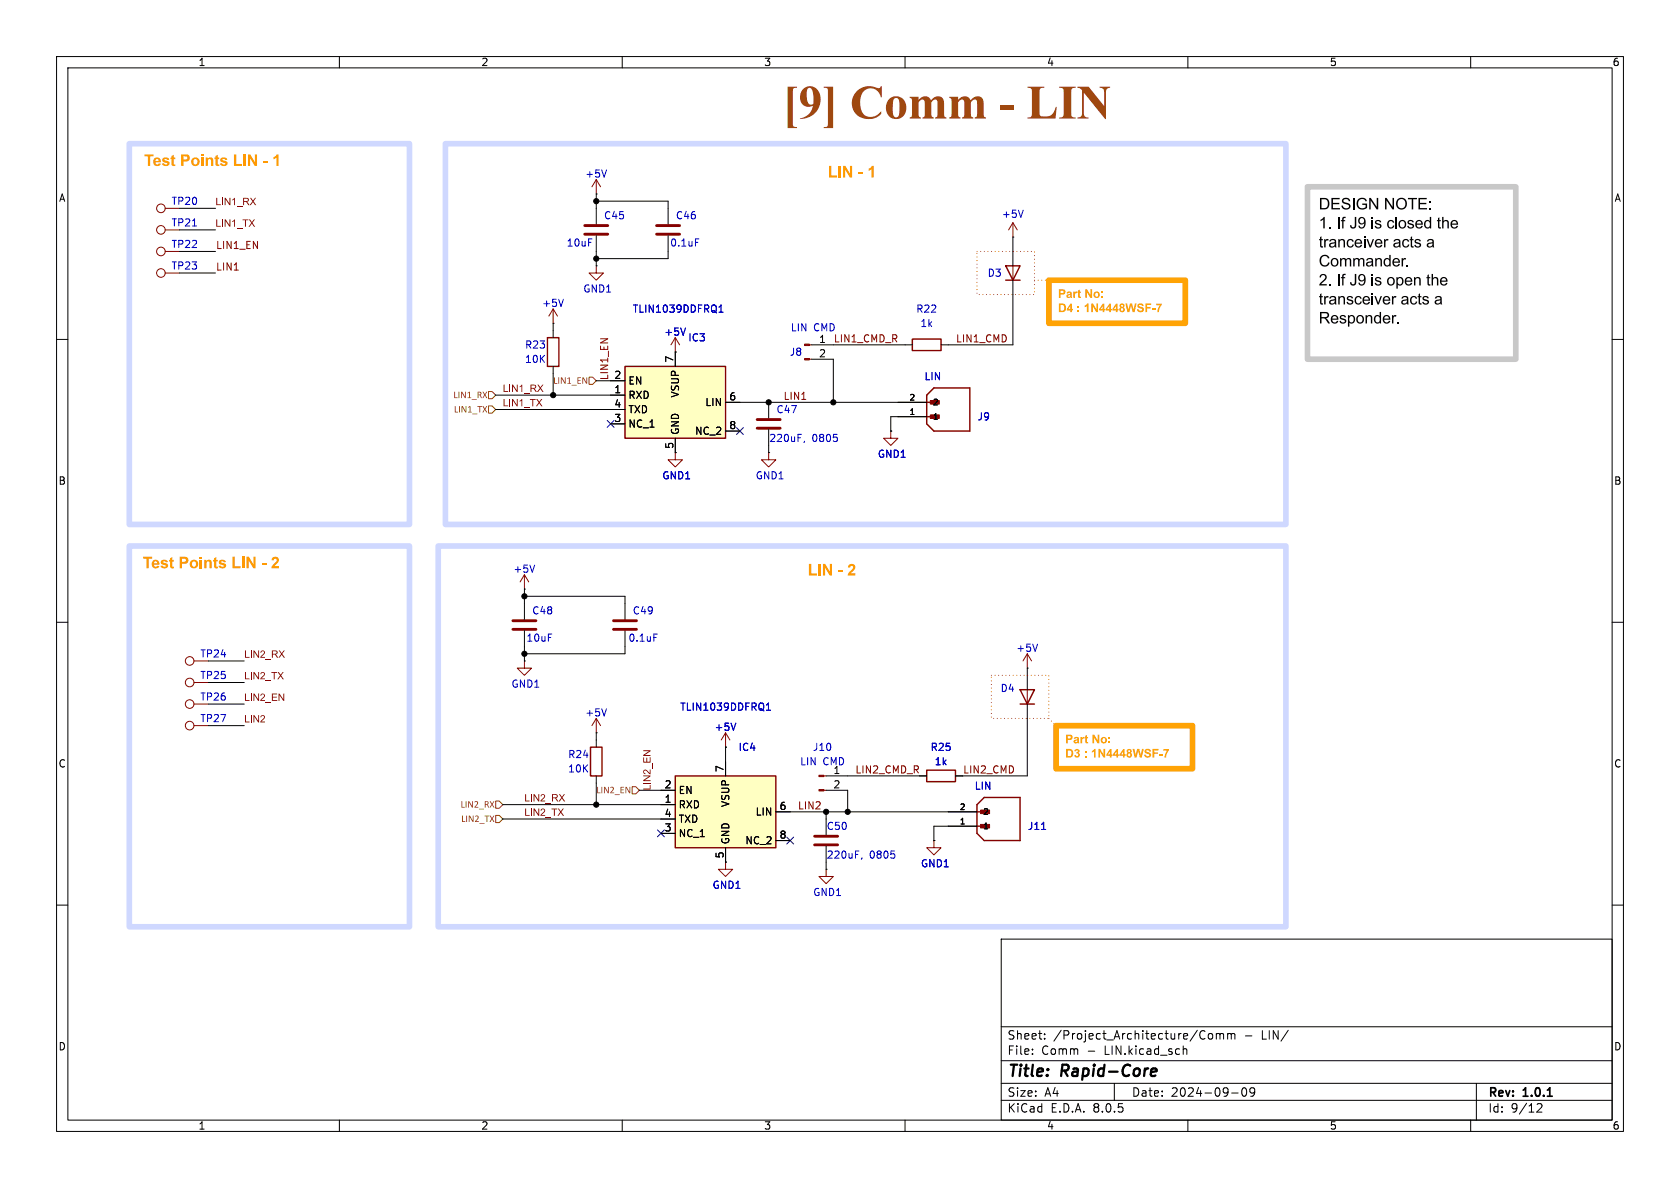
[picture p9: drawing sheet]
<svg xmlns="http://www.w3.org/2000/svg" width="297mm" height="210mm" viewBox="0 0 297 210" stroke-linecap="round" stroke-linejoin="round" font-family="sans-serif">
<g fill="none" stroke="#000" stroke-width=".18">
<path d="M10 10h277v190h-277zM12 12h273v186h-273zM60 10v2M110 10v2M160 10v2M210 10v2M260 10v2M105.4 34.3h.1M105.4 36.8v2.8M10 60h2M97.8 57.2h.1M97.8 58.4v1.3"/>
<path d="M105.4 47h.1M105.4 41.7v2.8M179.1 41.9h.1M179.1 44.5v2.5M179.1 49.5v2.6M285 60h2M97.8 64.8v1.2M143.5 61h3.8M143.5 63.5h3.8M157.5 76.2h.1M10 110h2M92.7 116.8h.1"/>
<path d="M92.7 104.1h.1M92.7 106.7v2.8M92.7 111.5v2.8M110.5 106.7v2.8M110.5 111.5v2.8M285 110h2M105.4 129.5h.1M105.4 130.8v1.3M105.4 137.2v1.2M162.6 137.2h1.2M168.9 137.2h1.3M10 160h2"/>
<path d="M285 160h2M177 166h108v32h-108zM60 198v2M110 198v2M160 198v2M177 194.5h108M177 191.5h108M177 187.5h108M177 181.5h108M182.5 186.3v.1M182.5 185.5v.1M184.7 183.6v.1"/>
<path d="M184.7 182.8v.1M197 191.5v3M209.2 184.9v1.5M209.2 185.5l.2-.1 .3 .1 .1 .9M210 198v2M212.7 182.2l.3 .1M213 183.6l-.3 .1M213.7 182.8l.2-.1 .4 .1 .1 .6-.2 .2-.3 .1-.2-.1zM215 182.8l.5-.1 .2 .2M215 182.7v1M215.7 182.9l.2-.2 .3 .1 .1 .9M215.7 182.9v.8"/>
<path d="M217 182.8l.5-.1 .2 .2M217 182.7v1M217.7 182.9l.2-.2 .3 .1 .1 .9M217.7 182.9v.8M217.7 193.2h1.2M219.7 192.4l.2-.1a.81 .81 0 0 1 .6 .6 .81 .81 0 0 1-.3 .8l-.2 .1a.81 .81 0 0 1-.3-1.4zM221.8 192.9l-.3 .3h-.3l-.2-.3 .1-.5 .4-.1 .2 .1a.99 .99 0 0 1-.3 1.4h-.3M260 198v2M261 191.5v6.5M271.7 195.2l.6-.1 .2 .1 .1 .3-.9 1.1h.9"/>
</g>
<path d="M273.6 193.8h.8" fill="none" stroke="#000" stroke-width=".3"/>
<path d="M203.6 189l.6-.1 .2 .1 .1 .4-1 .1M204.3 190.1l-.6 .1" fill="none" stroke="#000" stroke-width=".4"/>
<g fill="none" stroke="#840000" stroke-width=".18">
<path d="M29.2 36.8h2.5M105.4 31.8l-.8 1.2M105.4 31.8v2.5M105.4 31.8l.8 1.2M179.1 39.4l-.8 1.2M179.1 39.4v2.5M179.1 39.4l.7 1.2M29.2 48.3h2.5M29.2 44.5h2.5M29.2 40.6h2.5M97.8 54.6l-.8 1.3M97.8 54.6v2.6"/>
<path d="M97.8 54.6l.8 1.3M105.4 47v1.3h1.3l-1.3 1.2-1.3-1.2h1.3M179.1 47v2.5M143.1 63.5h.4M143.1 61h.4M157.5 76.2v1.3h1.2l-1.2 1.2-1.3-1.2h1.3M34.3 116.8h2.5M92.7 116.8v1.3h1.3l-1.3 1.3-1.3-1.3h1.3M92.7 101.6l-.8 1.3M92.7 101.6v2.5M92.7 101.6l.8 1.3M34.3 128.3h2.5"/>
<path d="M34.3 124.5h2.5M34.3 120.7h2.5M105.4 127v2.5M105.4 127l-.8 1.3M105.4 127l.8 1.3"/>
<circle cx="28.4" cy="36.8" r=".76"/>
<circle cx="28.4" cy="44.4" r=".76"/>
<circle cx="28.4" cy="40.6" r=".76"/>
<circle cx="28.4" cy="48.3" r=".76"/>
<circle cx="33.5" cy="116.8" r=".76"/>
<circle cx="33.5" cy="128.3" r=".76"/>
<circle cx="33.5" cy="124.5" r=".76"/>
<circle cx="33.5" cy="120.6" r=".76"/>
</g>
<path d="M34 39.9h.8M107.2 30l-.4 1.3M180.9 37.2l-.4 1.2M99.6 52.9l-.4 1.3M94.5 99.9l-.4 1.3M115.6 112.1h.6M107.2 125.3l-.4 1.3" fill="none" stroke="#0000c2" stroke-width=".18"/>
<path d="M96.8 59.7h2v5.1h-2zM177.8 47h2.5l-1.2 2.5zM177.8 49.5h2.5M104.4 132.1h2v5.1h-2zM163.8 136.1h5.1v2.1h-5.1z" fill="none" stroke="#840000" stroke-width=".25"/>
<path d="M103.4 39.9h4M103.4 41.4h4M90.7 111.3h4M90.7 109.7h4M108.5 111.3h4M108.5 109.7h4" fill="none" stroke="#840000" stroke-width=".51"/>
<g fill="#840000" stroke="#840000" stroke-width=".18">
<path d="M142.2 63.4h.9v.2h-.9z"/>
<path d="M142.2 60.8h.9v.3h-.9z"/>
</g>
<path d="M110.5 64.8h17.8v12.7h-17.8z" fill="#ffffc2"/>
<path d="M110.5 64.8h17.8v12.7h-17.8z" fill="none" stroke="#840000" stroke-width=".25"/>
<path d="M107.9 69.9h2.6M107.9 67.3h2.6M107.9 74.9h2.6M107.9 72.4h2.6M119.4 62.2v2.6M119.4 77.5v2.5M128.3 71.1h2.5M128.3 76.2h2.5M128.3 132.1h.1M128.3 152.4h.1M146 144.8v2.8M146 149.6v2.8" fill="none" stroke="#000" stroke-width=".18"/>
<path d="M127.1 55.2h.7M127.1 54.3l.4-.4v1.3M130.1 127.8l-.4 1.3M152.4 151.6l-.1 .3M158.1 151v.6" fill="none" stroke="#0000c2" stroke-width=".18"/>
<path d="M128.3 129.5l-.8 1.3M128.3 129.5v2.6M128.3 129.5l.7 1.3M128.3 152.4v1.3h1.2l-1.2 1.2-1.3-1.2h1.3" fill="none" stroke="#840000" stroke-width=".18"/>
<path d="M144 149.4h4.1M144 147.8h4.1" fill="none" stroke="#840000" stroke-width=".51"/>
<path d="M119.4 137.2h17.8v12.7h-17.8z" fill="#ffffc2"/>
<path d="M161.3 59.9h5.1v2.1h-5.1zM163.8 71.1h1.9M163.8 73.7h1.9M165.1 68.6h6.3v7.6h-6.3l-1.3-1.3v-5zM119.4 137.2h17.8v12.7h-17.8zM180.3 121.9h2.6l-1.3 2.6zM180.3 124.5h2.6M172.7 143.5h1.9M172.7 146.1h1.9M174 141h6.3v7.6h-6.3l-1.3-1.3v-5.1z" fill="none" stroke="#840000" stroke-width=".25"/>
<g fill="none" stroke="#000" stroke-width=".18">
<path d="M118.1 36.8v2.8M118.1 41.7v2.8M119.4 62.2h.1M135.9 71.1v2.8M135.9 75.9v2.8M158.7 73.7h5.1M158.7 71.1h5.1M160 61h1.3M166.4 61h1.2M119.4 80h.1M135.9 80h.1M181.6 118.1h.1"/>
<path d="M181.6 119.4v2.5M116.8 139.7h2.6M128.3 134.6v2.6M146 139.7h3.9M146 137.2h3.9M181.6 124.5v2.5M116.8 142.2h2.6M116.8 147.3h2.6M116.8 144.8h2.6M128.3 149.9v2.5M137.2 143.5h2.5M137.2 148.6h2.5"/>
<path d="M146 153.7h.1M165.1 148.6h.1M167.6 143.5h5.1M167.6 146.1h5.1"/>
</g>
<path d="M121.2 58l-.4 1.3M123 42.2h.6M142.2 78l-.1 .2M148 77.4v.5M183.4 113.9l-.4 1.2M135.5 125.5h.7M135.5 124.6l.4-.3v1.2M184.1 146.6h.8" fill="none" stroke="#0000c2" stroke-width=".18"/>
<g fill="none" stroke="#840000" stroke-width=".18">
<path d="M41.4 47.7h.7M119.4 59.7l-.8 1.3M119.4 59.7v2.5M119.4 59.7l.7 1.3M141.7 70.6h.8M119.4 80v1.3h1.2l-1.2 1.3-1.3-1.3h1.3M135.9 80v1.3h1.3l-1.3 1.3-1.3-1.3h1.3M181.6 115.6l-.8 1.2M181.6 115.6v2.5M181.6 115.6l.8 1.2M145.6 139.7h.4M145.6 137.2h.4"/>
<path d="M181.6 121.9v2.6M146 153.7v1.2h1.3l-1.3 1.3-1.2-1.3h1.2M165.1 148.6v1.3h1.3l-1.3 1.2-1.3-1.2h1.3"/>
</g>
<path d="M116.1 39.9h4M116.1 41.4h4M133.9 75.7h4M133.9 74.2h4" fill="none" stroke="#840000" stroke-width=".51"/>
<g fill="#840000" stroke="#840000" stroke-width=".18">
<path d="M144.8 139.6h.8v.2h-.8z"/>
<path d="M144.8 137h.8v.3h-.8z"/>
<path d="M164.5 73.3h1.6v.7h-1.6z"/>
<path d="M173.4 145.7h1.5v.7h-1.5z"/>
</g>
<path d="M185.4 49.5h24.1v7.7h-24.1z" fill="none" stroke="#ffa305" stroke-width="1"/>
<g fill="#ffa305">
<path d="M187.2 51.1h.5a.5 .5 0 0 1 .7 .5 .5 .5 0 0 1-.7 .5h-.2v.6h-.3v-.9h.7a.24 .24 0 0 0 .1-.4 .24 .24 0 0 0-.3 0h-.2v.4h-.3z"/>
<path d="M190.6 51.3l.3-.1v.4h.2v.2h-.2v.5v.2l.2-.1v.2l-.3 .1-.2-.2v-.7h-.1z"/>
<path d="M191.9 51.1h.3l.6 1.1v-1.1h.3v1.6h-.3l-.6-1.1v1.1h-.3z"/>
<path d="M187.2 53.7h.6a.76 .76 0 0 1 .7 .7 .76 .76 0 0 1-.7 .8h-.6v-.3h.5a.52 .52 0 0 0 .4-.6 .52 .52 0 0 0-.6-.4v1h-.3z"/>
<path d="M189.3 53.7h.2v.9h.2v.3h-.2v.3h-.3v-.3h-.6v-.3h.6v-.5l-.3 .5h-.3z"/>
<path d="M190.5 54.1h.3v.3h-.3z"/>
<path d="M190.5 54.9h.3v.3h-.3z"/>
<path d="M191.8 54l.4-.3h.2v1.5h-.3v-1.1l-.3 .2z"/>
<path d="M192.9 53.7h.3l.6 1v-1h.3v1.5h-.3l-.6-1v1h-.3z"/>
<path d="M195 53.7h.2v.9h.2v.3h-.2v.3h-.3v-.3h-.6v-.3h.6v-.5l-.3 .5h-.3z"/>
<path d="M196.1 53.7h.3v.9h.2v.3h-.2v.3h-.3v-.3h-.6v-.3h.6v-.5l-.3 .5h-.3z"/>
<path d="M197.3 53.7h.3v.9h.1v.3h-.1v.3h-.3v-.3h-.6v-.3h.6v-.5l-.4 .5h-.2z"/>
<path d="M198 53.8a.42 .42 0 0 1 .7-.1 .42 .42 0 0 1-.1 .6 .48 .48 0 0 1 0 .9 .48 .48 0 0 1-.7-.5h.3a.21 .21 0 0 0 .3 .2 .21 .21 0 0 0 0-.4 .21 .21 0 0 0-.3 .2h-.3l.2-.4-.2-.2h.3a.18 .18 0 0 0 .2 .1 .18 .18 0 0 0 .1-.3 .18 .18 0 0 0-.3 .1l-.3 .1z"/>
<path d="M199 53.7h.3l.2 1 .3-1h.3l.3 1 .2-1h.3l-.3 1.5h-.4l-.3-1.2-.3 1.2h-.3z"/>
<path d="M201.2 53.8a.61 .61 0 0 1 1 .3h-.3l-.2-.2a.17 .17 0 0 0-.3 0 .17 .17 0 0 0 .1 .3 .61 .61 0 0 1 .7 .8 .67 .67 0 0 1-.7 .2 .67 .67 0 0 1-.5-.5h.3a.28 .28 0 0 0 .3 .3 .28 .28 0 0 0 .2-.4 .55 .55 0 0 1-.6-.2 .55 .55 0 0 1 0-.6z"/>
<path d="M202.5 53.7h1v.2h-.7v.4h.6v.2h-.6v.7h-.3z"/>
<path d="M203.7 54.5h.6v.3h-.6z"/>
<path d="M204.4 53.7h1l-.4 .9-.1 .6h-.3v-.3l.5-.9h-.7z"/>
</g>
<path d="M231.1 33h36.9v30.5h-36.9z" fill="none" stroke="#c8c8c8" stroke-width="1"/>
<g fill="#000">
<path d="M233.4 35h.7a1.02 1.02 0 0 1 .9 1 1.02 1.02 0 0 1-.9 1h-.7v-.2h.7a.79 .79 0 0 0 .6-.8 .79 .79 0 0 0-.7-.8h-.4v1.6h-.2zM235.4 35h1.4v.2h-1.2v.7h1.2v.2h-1.2v.7h1.3v.2h-1.5zM237.4 35.2a.8 .8 0 0 1 1.3 .4h-.3a.47 .47 0 0 0-.4-.4 .47 .47 0 0 0-.5 .4l.2 .1a.92 .92 0 0 1 1 .9 .85 .85 0 0 1-.9 .4 .85 .85 0 0 1-.6-.6l.2-.1a.54 .54 0 0 0 .5 .5 .54 .54 0 0 0 .6-.4l-.1-.2a1.35 1.35 0 0 1-1.2-.7zM239.5 38.3h.3v1.4a.56 .56 0 0 1-.5 .7 .56 .56 0 0 1-.6-.6h.2a.32 .32 0 0 0 .3 .4 .32 .32 0 0 0 .3-.5zM240.1 35.2a.93 .93 0 0 1 1.6 .3l-.3 .1a.73 .73 0 0 0-1-.3 .73 .73 0 0 0-.3 1 .79 .79 0 0 0 1.3 .3v-.4h-.6v-.2h.9v.7a1.09 1.09 0 0 1-1.6 .1 1.09 1.09 0 0 1 0-1.6zM240.3 38.5a.75 .75 0 0 1 .9 0 .75 .75 0 0 1 .2 .9 .68 .68 0 0 1-.4 .9 .68 .68 0 0 1-.9-.4h.3a.43 .43 0 0 0 .5 .3 .43 .43 0 0 0 .3-.6v-.2a.59 .59 0 0 1-.7 .3 .59 .59 0 0 1-.4-.7h.3a.44 .44 0 0 0 .4 .4 .44 .44 0 0 0 .4-.4 .44 .44 0 0 0-.3-.4 .43 .43 0 0 0-.5 .4h-.3zM242.1 35h.2l1.1 1.6v-1.6h.2v2h-.2l-1.1-1.6v1.6h-.2zM242.5 38.3h.3v.3h-.3zM243.2 39l.4-.1a.49 .49 0 0 1 .6 .4h-.3a.31 .31 0 0 0-.3-.2 .31 .31 0 0 0-.3 .3 .87 .87 0 0 1 .9 .6 .65 .65 0 0 1-.6 .4 .65 .65 0 0 1-.6-.5h.3a.32 .32 0 0 0 .3 .3 .32 .32 0 0 0 .3-.4l-.4-.1a.4 .4 0 0 1-.4-.2 .4 .4 0 0 1 .1-.5zM244.9 35h.2l1.1 1.6v-1.6h.2v2h-.2l-1.1-1.6v1.6h-.2zM245.4 39.1l.4-.2a.56 .56 0 0 1 .7 .4l-.3 .1a.42 .42 0 0 0-.5-.2 .42 .42 0 0 0-.2 .5 .39 .39 0 0 0 .3 .5 .39 .39 0 0 0 .5-.4l.2 .1a.68 .68 0 0 1-.9 .4 .68 .68 0 0 1-.3-1zM247.1 35.2a1 1 0 0 1 1.4 .1 1 1 0 0 1-.2 1.5 1 1 0 0 1-1.4-.3l-.1-.5h.3a.73 .73 0 0 0 .9 .8 .73 .73 0 0 0 .4-1.1 .69 .69 0 0 0-.8-.5 .69 .69 0 0 0-.5 .8h-.3z"/>
<path d="M247.4 39.1a.72 .72 0 0 1 1.1 .1 .72 .72 0 0 1-.2 1 .72 .72 0 0 1-1-.2l-.1-.4h.3a.47 .47 0 0 0 .6 .6 .47 .47 0 0 0 .2-.8 .43 .43 0 0 0-.5-.3 .43 .43 0 0 0-.3 .5h-.3zM248.9 39l.5-.1a.49 .49 0 0 1 .5 .4h-.2a.31 .31 0 0 0-.3-.2 .31 .31 0 0 0-.3 .3 .87 .87 0 0 1 .9 .6 .65 .65 0 0 1-.7 .4 .65 .65 0 0 1-.5-.5h.2a.32 .32 0 0 0 .4 .3 .32 .32 0 0 0 .3-.4l-.5-.1a.4 .4 0 0 1-.3-.2 .4 .4 0 0 1 0-.5zM248.9 35h1.6v.2h-.7v1.8h-.2v-1.8h-.7zM250.8 35h1.4v.2h-1.2v.7h1.2v.2h-1.2v.7h1.3v.2h-1.5zM250.4 39.1a.68 .68 0 0 1 .8-.1 .68 .68 0 0 1 .3 .7h-1a.42 .42 0 0 0 .3 .5 .42 .42 0 0 0 .5-.3h.2a.7 .7 0 0 1-.8 .5 .7 .7 0 0 1-.5-.9h1.1a.41 .41 0 0 0-.4-.4 .41 .41 0 0 0-.4 .4h-.3zM252.7 35.6h.3v.2h-.3zM252.7 36.7h.3v.3h-.3zM256.6 39.1a.68 .68 0 0 1 .8-.1 .68 .68 0 0 1 .4 .7h-1.1a.42 .42 0 0 0 .3 .5 .42 .42 0 0 0 .5-.3h.3a.7 .7 0 0 1-.9 .5 .7 .7 0 0 1-.5-.9h1.1a.41 .41 0 0 0-.4-.4 .41 .41 0 0 0-.4 .4h-.3zM233.4 41.9l.2-.1v.5h.3v.2h-.3v.8l.1 .2h.2v.2a.36 .36 0 0 1-.4 0 .36 .36 0 0 1-.1-.4v-.8h-.2v-.2h.2zM233.4 52l.2-.1v.5h.3v.1h-.3v.9l.1 .2h.2v.2a.36 .36 0 0 1-.4 0 .36 .36 0 0 1-.1-.4v-.9h-.2v-.1h.2zM233.4 38.8l.6-.5h.2v2.1h-.3v-1.6l-.5 .3zM233.4 55.1h.9a.57 .57 0 0 1 .7 .5 .57 .57 0 0 1-.6 .7l.7 .9h-.3l-.5-.8-.4-.1h-.3v.9h-.2v-1.1h.8a.36 .36 0 0 0 .5-.3 .36 .36 0 0 0-.4-.4h-.7v.7h-.2z"/>
<path d="M233.5 48.6a.66 .66 0 0 1 1 .1 .66 .66 0 0 1-.4 1l-.5 .5h1v.3h-1.4l.2-.5a1.93 1.93 0 0 0 .9-1.1 .39 .39 0 0 0-.5-.3 .39 .39 0 0 0-.3 .5l-.2-.1zM233.5 45.3a.88 .88 0 0 1 1.5 .3l-.2 .1a.67 .67 0 0 0-.9-.3 .67 .67 0 0 0-.3 .9 .62 .62 0 0 0 .5 .6 .62 .62 0 0 0 .7-.5h.3a.95 .95 0 0 1-1.3 .7 .95 .95 0 0 1-.5-1.4zM235 40.1h.2v.3h-.2zM237.4 38.4l.5-.1v.3l-.4 .1v.2h.3v.2h-.3v1.3h-.2v-1.3h-.2v-.2h.2zM237.4 48.5l.5-.1v.2l-.4 .2v.2h.3v.2h-.3v1.3h-.2v-1.3h-.2v-.2h.2zM239.5 48.4h.3v1.4a.56 .56 0 0 1-.5 .7 .56 .56 0 0 1-.6-.6h.2a.32 .32 0 0 0 .3 .4 .32 .32 0 0 0 .3-.5zM240.3 48.6a.75 .75 0 0 1 .9 0 .75 .75 0 0 1 .2 .9 .68 .68 0 0 1-.4 .9 .68 .68 0 0 1-.9-.4h.3a.43 .43 0 0 0 .5 .2 .43 .43 0 0 0 .3-.5v-.2a.59 .59 0 0 1-.7 .2 .59 .59 0 0 1-.4-.6h.3a.44 .44 0 0 0 .4 .4 .44 .44 0 0 0 .4-.4 .44 .44 0 0 0-.3-.5 .43 .43 0 0 0-.5 .5h-.3zM241.1 41.7h.3v.3h-.3zM242.5 38.9h.3v1.5h-.3zM243.1 55.9l.4-.2 .4 .2v-.8h.2v2.1h-.2v-.2a.61 .61 0 0 1-.7 .1 .61 .61 0 0 1-.3-.7h.2a.43 .43 0 0 0 .5 .6 .43 .43 0 0 0 .3-.6 .41 .41 0 0 0-.4-.5 .41 .41 0 0 0-.4 .5h-.2zM244.8 45.8l.4-.2 .4 .2v-.7h.3v2h-.3v-.2a.61 .61 0 0 1-.7 .1 .61 .61 0 0 1-.3-.6h.2a.43 .43 0 0 0 .5 .5 .43 .43 0 0 0 .3-.6 .41 .41 0 0 0-.4-.5 .41 .41 0 0 0-.4 .6h-.2zM249.4 41.9l.2-.1v.5h.3v.2h-.3v.8l.1 .2h.2v.2a.36 .36 0 0 1-.4 0 .36 .36 0 0 1-.1-.4v-.8h-.2v-.2h.2z"/>
<path d="M250.8 52l.2-.1v.5h.3v.1h-.3v.9l.1 .2h.2v.2a.36 .36 0 0 1-.4 0 .36 .36 0 0 1-.1-.4v-.9h-.2v-.1h.2zM252.4 48.6l.2-.1v.5h.2v.2h-.2v.9l.1 .1h.1l.1 .3a.36 .36 0 0 1-.4-.1 .36 .36 0 0 1-.1-.4v-.8h-.2v-.2h.2zM251.9 39.1l.5-.2 .4 .2v-.8h.2v2.1h-.2v-.2a.61 .61 0 0 1-.7 .1 .61 .61 0 0 1-.4-.7h.3a.43 .43 0 0 0 .5 .6 .43 .43 0 0 0 .3-.6 .41 .41 0 0 0-.5-.5 .41 .41 0 0 0-.3 .5h-.3zM253.1 48.4h.2v.8l.5-.2a.47 .47 0 0 1 .5 .5v1h-.3v-1a.36 .36 0 0 0-.4-.3 .36 .36 0 0 0-.3 .5v.8h-.2zM254.2 38.6l.3-.2v.5h.2v.2h-.2v.9v.2h.2v.2a.36 .36 0 0 1-.4 0 .36 .36 0 0 1-.1-.4v-.9h-.2v-.2h.2zM254.9 38.3h.3v.8l.4-.2a.47 .47 0 0 1 .5 .6v.9h-.2v-1a.36 .36 0 0 0-.4-.3 .36 .36 0 0 0-.3 .5v.8h-.3z"/>
</g>
<path d="M236.6 38.3v2.1M239.3 35v2M236.6 48.4v2.1" fill="none" stroke="#000" stroke-width=".27"/>
<path d="M246.8 38.3v2.1" fill="none" stroke="#000" stroke-width=".25"/>
<path d="M186.7 128.3h24.1v7.6h-24.1z" fill="none" stroke="#ffa305" stroke-width="1"/>
<g fill="#ffa305">
<path d="M188.5 129.9h.5a.5 .5 0 0 1 .6 .4 .5 .5 0 0 1-.6 .5h-.2v.6h-.3v-.8l.7-.1a.24 .24 0 0 0 .1-.3 .24 .24 0 0 0-.4-.1h-.1v.5h-.3z"/>
<path d="M191.9 130.1l.3-.2v.4h.2v.2h-.2v.6v.1h.2v.2h-.3l-.2-.1v-.8h-.2z"/>
<path d="M193.1 129.9h.3l.7 1v-1h.2v1.5h-.3l-.6-1v1h-.3z"/>
<path d="M188.5 132.4h.5a.76 .76 0 0 1 .7 .7 .76 .76 0 0 1-.7 .8h-.5v-.2h.5a.52 .52 0 0 0 .4-.7 .52 .52 0 0 0-.6-.4v1.1h-.3z"/>
<path d="M190.1 132.5a.41 .41 0 0 1 .6 0 .41 .41 0 0 1-.1 .6 .48 .48 0 0 1 0 .8 .48 .48 0 0 1-.7-.4l.3-.1a.23 .23 0 0 0 .3 .2 .23 .23 0 0 0 .1-.3 .23 .23 0 0 0-.3-.1v-.2a.18 .18 0 0 0 .3-.2 .18 .18 0 0 0-.2-.2 .18 .18 0 0 0-.2 .2h-.3z"/>
<path d="M191.8 132.8h.3v.3h-.3z"/>
<path d="M191.8 133.6h.3v.3h-.3z"/>
<path d="M193 132.8l.5-.4h.2v1.5h-.3v-1.1l-.4 .2z"/>
<path d="M194.2 132.4h.3l.6 1v-1h.3v1.5h-.3l-.6-1v1h-.3z"/>
<path d="M196.2 132.4h.3v1h.2v.2h-.2v.3h-.3v-.3h-.6v-.2h.6v-.5l-.3 .5h-.3z"/>
<path d="M197.4 132.4h.3v1h.1v.2h-.1v.3h-.3v-.3h-.6v-.2h.6v-.5l-.4 .5h-.2z"/>
<path d="M198.6 132.4h.2v1h.2v.2h-.2v.3h-.3v-.3h-.6v-.2h.6v-.5l-.3 .5h-.3z"/>
<path d="M199.3 132.5a.42 .42 0 0 1 .6 0 .42 .42 0 0 1 0 .6 .48 .48 0 0 1-.1 .8 .48 .48 0 0 1-.7-.5h.3a.21 .21 0 0 0 .3 .2 .21 .21 0 0 0 .1-.3 .21 .21 0 0 0-.4 .1h-.3l.3-.3-.2-.3h.2a.18 .18 0 0 0 .3 .2 .18 .18 0 0 0 .1-.3 .18 .18 0 0 0-.3 0l-.3 .1z"/>
<path d="M200.2 132.4h.3l.3 1 .2-1h.4l.3 1.1 .2-1.1h.3l-.4 1.5h-.3l-.3-1.1-.3 1.1h-.3z"/>
<path d="M202.4 132.5a.61 .61 0 0 1 1.1 .3h-.3l-.3-.2a.17 .17 0 0 0-.2 .1 .17 .17 0 0 0 0 .2 .61 .61 0 0 1 .7 .8 .67 .67 0 0 1-.6 .2 .67 .67 0 0 1-.5-.5h.3a.28 .28 0 0 0 .3 .4 .28 .28 0 0 0 .2-.5 .55 .55 0 0 1-.6-.2 .55 .55 0 0 1-.1-.6z"/>
<path d="M203.8 132.4h1v.2h-.7v.4h.6v.3h-.6v.6h-.3z"/>
<path d="M205 133.3h.6v.2h-.6z"/>
<path d="M205.7 132.4h1l-.4 .9-.1 .6h-.3v-.2l.4-1h-.6z"/>
</g>
<path d="M22.9 25.4h49.5v67.3h-49.5zM78.7 25.4h148.6v67.3h-148.6zM22.9 96.5h49.5v67.3h-49.5zM77.5 96.5h149.8v67.3h-149.8z" fill="none" stroke="#cfd8ff" stroke-width="1"/>
<path d="M172.7 44.5h10.2v7.6h-10.2zM175.3 119.4h10.1v7.6h-10.1z" fill="none" stroke="#ff0406" stroke-width=".18" stroke-dasharray="0 .6"/>
<path d="M182.9 49.5h2.5M185.4 127l1.3 1.3" fill="none" stroke="#ff0408" stroke-width=".18" stroke-dasharray="0 .6"/>
<g fill="none" stroke="#000" stroke-width=".18">
<path d="M31.7 36.8h6.4M105.4 35.6h12.7v1.2M105.4 34.3v2.5M31.7 40.6h6.4M31.7 44.5h6.4M31.7 48.3h6.4M97.8 57.2v1.2M105.4 44.5v2.5M118.1 44.5v1.2h-12.7M179.1 52.1v8.9h-11.5M179.1 41.9v2.6M87.6 69.9h22.9"/>
<path d="M87.6 72.4h22.9M97.8 66v3.9M105.4 67.3h5.1M107.9 74.9h2.6M119.4 62.2h.1M119.4 62.2v2.6M119.4 77.5v2.5M128.3 71.1h35.5M128.3 76.2h2.5M135.9 78.7v1.3M147.3 63.5v7.6M147.3 61h12.7"/>
<path d="M157.5 76.2h.1M163.8 73.7h-6.3v2.5M119.4 80h.1M36.8 116.8h6.4M92.7 104.1v2.6M92.7 114.3v2.5M92.7 105.4h17.8v1.3M110.5 114.3v1.3h-17.8M181.6 118.1v1.3M36.8 120.7h6.4M36.8 124.5h6.4M36.8 128.3h6.4"/>
<path d="M105.4 129.5v1.3M105.4 138.4v3.8M113 139.7h6.4M128.3 132.1h.1M128.3 132.1v5.1M149.9 139.7v3.8M149.9 137.2h13.9M181.6 127v10.2h-12.7M88.9 142.2h30.5M88.9 144.8h30.5M116.8 147.3h2.6M128.3 152.4h.1"/>
<path d="M128.3 149.9v2.5M137.2 143.5h35.5M137.2 148.6h2.5M146 143.5v1.3M146 152.4v1.3M165.1 148.6h.1M172.7 146.1h-7.6v2.5"/>
</g>
<path d="M107.3 74.3l1.3 1.2M108.6 74.3l-1.3 1.2M130.2 75.6l1.2 1.2M131.4 75.6l-1.2 1.2M116.2 146.7l1.2 1.2M117.4 146.7l-1.2 1.2M139.1 148l1.2 1.2M140.3 148l-1.2 1.2" fill="none" stroke="#000084" stroke-width=".18"/>
<path d="M121.2 58l-.4 1.3M127.1 55.2h.7M127.1 54.3l.4-.4v1.3M130.1 127.8l-.4 1.3M135.5 125.5h.7M135.5 124.6l.4-.3v1.2M184.1 146.6h.8" fill="none" stroke="#0000c2" stroke-width=".18"/>
<g fill="#000" stroke="#000" stroke-width=".18">
<circle cx="105.4" cy="35.6" r=".46"/>
<circle cx="105.4" cy="45.7" r=".46"/>
<circle cx="97.8" cy="69.9" r=".46"/>
<circle cx="135.9" cy="71.1" r=".46"/>
<circle cx="147.3" cy="71.1" r=".46"/>
<circle cx="92.7" cy="115.6" r=".46"/>
<circle cx="92.7" cy="105.4" r=".46"/>
<circle cx="105.4" cy="142.2" r=".46"/>
<circle cx="146" cy="143.5" r=".46"/>
<circle cx="149.9" cy="143.5" r=".46"/>
</g>
<text font-size="8.4" fill="#9f480f" x="138.4" y="23.2">[9] Comm- LIN</text>
<g font-size="2.8" fill="#f90">
<text x="25.5" y="30.1">Test Points LIN - 1</text>
<text x="146.3" y="32.1">LIN - 1</text>
<text x="25.2" y="101.2">Test Points LIN - 2</text>
<text x="142.8" y="102.5">LIN - 2</text>
</g>
<g font-size="2.8">
<text x="233.1" y="44.9">tranceiver acts a</text>
<text x="233.1" y="48.3">Commander.</text>
<text x="233.1" y="51.6">2. If J9 is open the</text>
<text x="233.1" y="55">transceiver acts a</text>
<text x="233.1" y="58.3">Responder.</text>
<text x="178" y="190.9">Title:</text>
<text x="187.7" y="190.9">Rapid-Core</text>
</g>
<g font-size="2.1" fill="#ffa305">
<text x="187" y="53.5">Part No:</text>
<text x="188.3" y="132.3">Part No:</text>
</g>
<g font-size="2.1">
<text x="178" y="184">Sheet:</text>
<text x="186.2" y="184">/Project_Architecture/Comm</text>
<text x="220" y="184">-</text>
<text x="223.2" y="184">LIN/</text>
<text x="178" y="186.7">File:</text>
<text x="184.1" y="186.7">Comm</text>
<text x="192.2" y="186.7">-</text>
<text x="195.4" y="186.7">LIN.kicad_sch</text>
<text x="178" y="196.9">KiCad</text>
<text x="178" y="194.1">Size:</text>
<text x="184.7" y="194.1">A4</text>
<text x="185.7" y="196.9">E.D.A.</text>
<text x="193.3" y="196.9">8.0.5</text>
<text x="200" y="194.1">Date:</text>
<text x="207" y="194.1">2024-09-09</text>
<text x="263" y="194.3">Rev:</text>
<text x="263" y="196.9">Id:</text>
<text x="267.1" y="196.9">9/12</text>
<text x="269.4" y="194.3">1.0.1</text>
</g>
<g font-size="1.8">
<text x="35" y="11.9">1</text>
<text x="85" y="11.9">2</text>
<text x="135" y="11.9">3</text>
<text x="185" y="11.9">4</text>
<text x="235" y="11.9">5</text>
<text x="285" y="11.9">6</text>
<text x="10.3" y="35.9">A</text>
<text x="285.3" y="35.9">A</text>
<text x="119.1" y="64.2" transform="rotate(-90 119.1 64.2)">7</text>
<text x="144.7" y="60.7">1</text>
<text x="144.7" y="63.2">2</text>
<text x="108.5" y="69.6">1</text>
<text x="108.5" y="67.1">2</text>
<text x="111" y="70.7">RXD</text>
<text x="111" y="68.2">EN</text>
<text x="120.2" y="70.4" transform="rotate(-90 120.2 70.4)">VSUP</text>
<text x="124.6" y="72">LIN</text>
<text x="128.8" y="70.9">6</text>
<text x="108.5" y="74.7">3</text>
<text x="108.5" y="72.1">4</text>
<text x="111" y="75.8">NC_1</text>
<text x="111" y="73.3">TXD</text>
<text x="120.2" y="77" transform="rotate(-90 120.2 77)">GND</text>
<text x="122.8" y="77.1">NC_2</text>
<text x="128.8" y="75.9">8</text>
<text x="119.1" y="79.4" transform="rotate(-90 119.1 79.4)">5</text>
<text x="10.3" y="85.9">B</text>
<text x="285.3" y="85.9">B</text>
<text x="10.3" y="135.9">C</text>
<text x="128" y="136.6" transform="rotate(-90 128 136.6)">7</text>
<text x="147.2" y="136.9">1</text>
<text x="285.3" y="135.9">C</text>
<text x="117.4" y="142">1</text>
<text x="117.4" y="139.4">2</text>
<text x="119.9" y="143.1">RXD</text>
<text x="119.9" y="140.6">EN</text>
<text x="129.1" y="142.8" transform="rotate(-90 129.1 142.8)">VSUP</text>
<text x="137.7" y="143.3">6</text>
<text x="147.2" y="139.4">2</text>
<text x="117.4" y="147.1">3</text>
<text x="117.4" y="144.5">4</text>
<text x="119.9" y="148.2">NC_1</text>
<text x="119.9" y="145.6">TXD</text>
<text x="129.1" y="149.4" transform="rotate(-90 129.1 149.4)">GND</text>
<text x="131.7" y="149.5">NC_2</text>
<text x="133.5" y="144.4">LIN</text>
<text x="137.7" y="148.3">8</text>
<text x="128" y="151.8" transform="rotate(-90 128 151.8)">5</text>
<text x="10.3" y="185.9">D</text>
<text x="285.3" y="185.9">D</text>
<text x="35" y="199.9">1</text>
<text x="85" y="199.9">2</text>
<text x="135" y="199.9">3</text>
<text x="185" y="199.9">4</text>
<text x="235" y="199.9">5</text>
<text x="285" y="199.9">6</text>
</g>
<g font-size="1.8" fill="#0000c2">
<text x="103.4" y="31.6">+5V</text>
<text x="30.2" y="36.4">TP20</text>
<text x="30.2" y="40.2">TP21</text>
<text x="106.7" y="39">C45</text>
<text x="119.4" y="39">C46</text>
<text x="177" y="38.7">+5V</text>
<text x="30.2" y="47.9">TP23</text>
<text x="30.2" y="44">TP22</text>
<text x="100.1" y="43.8">10uF</text>
<text x="118.4" y="43.8">0.1uF</text>
<text x="103" y="51.9">GND1</text>
<text x="174.5" y="49.1">D3</text>
<text x="95.8" y="54.5">+5V</text>
<text x="111.8" y="55.5">TLIN1039DDFRQ1</text>
<text x="117.3" y="59.5">+5V</text>
<text x="139.7" y="58.8">LIN</text>
<text x="143.8" y="58.8">CMD</text>
<text x="161.9" y="55.5">R22</text>
<text x="162.6" y="58">1k</text>
<text x="92.7" y="61.8">R23</text>
<text x="92.7" y="64.4">10K</text>
<text x="121.6" y="60.6">IC3</text>
<text x="139.5" y="63.1">J8</text>
<text x="163.3" y="67.4">LIN</text>
<text x="137.2" y="73.3">C47</text>
<text x="172.7" y="74.5">J9</text>
<text x="135.9" y="78.3">220uF,</text>
<text x="143.5" y="78.3">0805</text>
<text x="155.1" y="81.1">GND1</text>
<text x="117" y="84.9">GND1</text>
<text x="133.5" y="84.9">GND1</text>
<text x="90.7" y="101.4">+5V</text>
<text x="93" y="113.6">10uF</text>
<text x="94" y="108.8">C48</text>
<text x="111" y="113.6">0.1uF</text>
<text x="111.8" y="108.8">C49</text>
<text x="35.3" y="116.4">TP24</text>
<text x="179.6" y="115.4">+5V</text>
<text x="35.3" y="124.1">TP26</text>
<text x="35.3" y="120.2">TP25</text>
<text x="90.3" y="121.8">GND1</text>
<text x="120.2" y="125.8">TLIN1039DDFRQ1</text>
<text x="176.8" y="122.5">D4</text>
<text x="35.3" y="127.9">TP27</text>
<text x="103.4" y="126.8">+5V</text>
<text x="126.2" y="129.4">+5V</text>
<text x="100.3" y="134.2">R24</text>
<text x="100.3" y="136.8">10K</text>
<text x="130.5" y="132.9">IC4</text>
<text x="141.4" y="135.5">LIN</text>
<text x="143.6" y="132.9">J10</text>
<text x="145.5" y="135.5">CMD</text>
<text x="164.4" y="132.9">R25</text>
<text x="165.1" y="135.5">1k</text>
<text x="172.2" y="139.8">LIN</text>
<text x="146.1" y="146.9">C50</text>
<text x="181.6" y="146.9">J11</text>
<text x="146.1" y="152">220uF,</text>
<text x="153.7" y="152">0805</text>
<text x="162.7" y="153.5">GND1</text>
<text x="125.9" y="157.3">GND1</text>
<text x="143.7" y="158.6">GND1</text>
</g>
<g font-size="1.8" fill="#840000">
<text x="38.1" y="40.3">LIN1_TX</text>
<text x="38.1" y="36.5">LIN1_RX</text>
<text x="38.1" y="47.9">LIN1</text>
<text x="38.1" y="44.1">LIN1_EN</text>
<text x="147.3" y="60.6">LIN1_CMD_R</text>
<text x="168.9" y="60.6">LIN1_CMD</text>
<text x="88.9" y="69.5">LIN1_RX</text>
<text x="107.6" y="67.3" transform="rotate(-90 107.6 67.3)">LIN1_EN</text>
<text x="138.4" y="70.8">LIN1</text>
<text x="88.9" y="72">LIN1_TX</text>
<text x="43.2" y="116.5">LIN2_RX</text>
<text x="43.2" y="120.3">LIN2_TX</text>
<text x="43.2" y="124.1">LIN2_EN</text>
<text x="43.2" y="127.9">LIN2</text>
<text x="151.1" y="136.8">LIN2_CMD_R</text>
<text x="170.2" y="136.8">LIN2_CMD</text>
<text x="92.7" y="141.9">LIN2_RX</text>
<text x="115.2" y="139.7" transform="rotate(-90 115.2 139.7)">LIN2_EN</text>
<text x="141" y="143.2">LIN2</text>
<text x="92.7" y="144.4">LIN2_TX</text>
</g>
<g font-size="1.8" fill="#725600">
<text x="80.2" y="70.8">LIN1_RX</text>
<text x="97.8" y="68.2">LIN1_EN</text>
<text x="80.3" y="73.3">LIN1_TX</text>
<text x="81.4" y="143.1">LIN2_RX</text>
<text x="105.4" y="140.6">LIN2_EN</text>
<text x="81.5" y="145.7">LIN2_TX</text>
</g>
<g font-size="1.4">
<text x="160.7" y="70.9">2</text>
<text x="164.8" y="71.9">2</text>
<text x="160.7" y="73.4">1</text>
<text x="164.8" y="74.4">1</text>
<text x="169.6" y="143.3">2</text>
<text x="169.6" y="145.8">1</text>
<text x="173.7" y="146.8">1</text>
<text x="173.7" y="144.2">2</text>
</g>
</svg>
